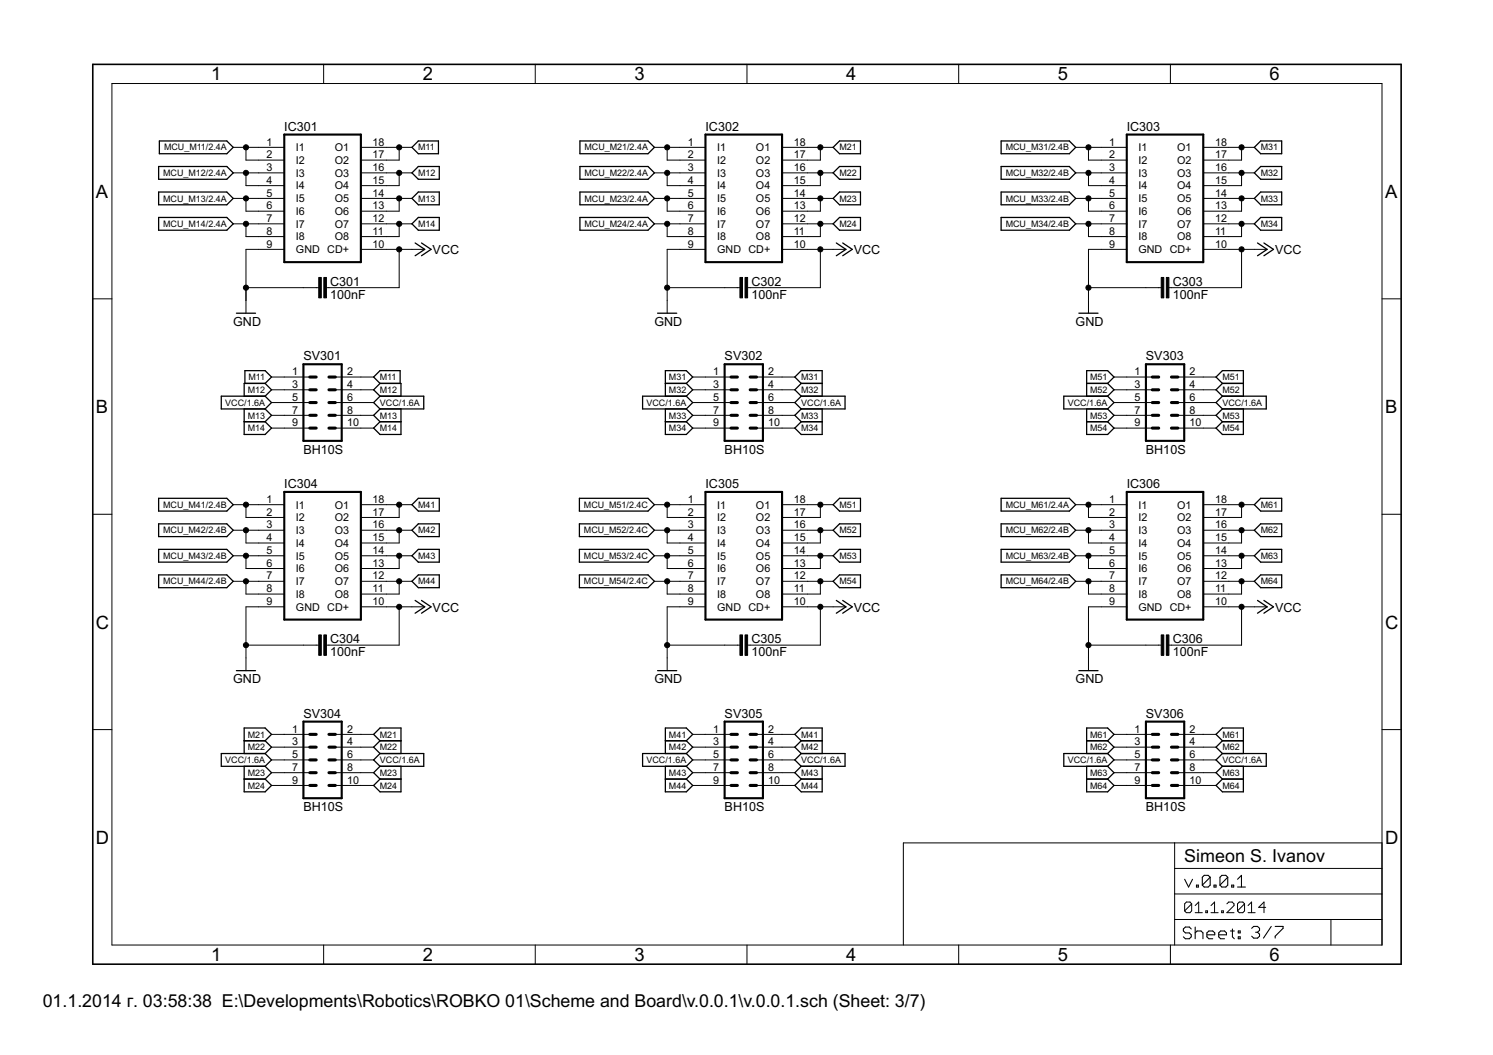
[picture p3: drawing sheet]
<svg xmlns="http://www.w3.org/2000/svg" width="297mm" height="210mm" viewBox="0 0 297 210" stroke-linecap="round" stroke-linejoin="round" font-family="sans-serif">
<g fill="#000" stroke="#000" stroke-width=".25">
<path d="M31.6 33.1v2.6zM31.7 28v2.6zM31.7 30.6h13.4zM31.7 28h13.4zM31.6 35.7h13.5zM31.6 33.1h13.5zM31.6 38.2h13.5zM46.4 29.3l-1.3 1.3zM45.1 28l1.3 1.3zM46.4 34.4l-1.3 1.3zM45.1 33.1l1.3 1.3zM46.4 39.5l-1.3 1.2z"/>
<path d="M45.1 38.2l1.3 1.3zM82 29.3l1.2-1.3zM82 29.3l1.2 1.3zM82 34.4l1.2-1.3zM82 34.4l1.2 1.3zM82 39.5l1.2-1.3zM82 39.5l1.2 1.2zM83.2 28h4zM83.2 30.6h4zM83.2 33.1h4.2zM83.2 35.7h4.2zM83.2 38.2h4.2z"/>
<path d="M87.2 28v2.6zM87.4 33.1v2.6zM87.4 38.2v2.5zM115.4 33.1v2.6zM115.4 28v2.6zM115.4 38.2h13.5zM115.4 35.7h13.5zM115.4 33.1h13.5zM115.4 30.6h13.5zM115.4 28h13.5zM130.2 39.5l-1.3 1.2zM128.9 38.2l1.3 1.3z"/>
<path d="M130.2 34.4l-1.3 1.3zM128.9 33.1l1.3 1.3zM130.2 29.3l-1.3 1.3zM128.9 28l1.3 1.3zM165.8 29.3l1.2-1.3zM165.8 29.3l1.2 1.3zM165.8 34.4l1.2-1.3zM165.8 34.4l1.2 1.3zM165.8 39.5l1.2-1.3zM165.8 39.5l1.2 1.2zM167 28h4.2zM167 30.6h4.2z"/>
<path d="M167 33.1h4.2zM167 35.7h4.2zM167 38.2h4.2zM171.2 28v2.6zM171.2 33.1v2.6zM171.2 38.2v2.5zM199.2 28v2.6zM199.2 33.1v2.6zM199.2 30.6h13.5zM199.2 28h13.5zM199.2 35.7h13.5zM199.2 33.1h13.5z"/>
<path d="M199.2 38.2h13.5zM214 29.3l-1.3 1.3zM212.7 28l1.3 1.3zM214 34.4l-1.3 1.3zM212.7 33.1l1.3 1.3zM214 39.5l-1.3 1.2zM212.7 38.2l1.3 1.3zM249.6 34.4l1.2-1.3zM249.6 34.4l1.2 1.3zM249.6 29.3l1.2-1.3zM249.6 29.3l1.2 1.3zM249.6 39.5l1.2-1.3z"/>
<path d="M249.6 39.5l1.2 1.2zM250.8 33.1h4.2zM250.8 35.7h4.2zM250.8 28h4.2zM250.8 30.6h4.2zM250.8 38.2h4.2zM255 33.1v2.6zM255 28v2.6zM255 38.2v2.5zM31.6 38.2v2.5zM31.6 43.3v2.5zM31.6 40.7h13.5z"/>
<path d="M31.6 45.8h13.5zM31.6 43.3h13.5zM46.4 44.5l-1.3 1.3zM45.1 43.3l1.3 1.2zM82 44.5l1.2-1.2zM82 44.5l1.2 1.3zM82.6 50.9l1.9-1.3zM83.2 40.7h4.2zM83.2 43.3h4.2zM83.2 45.8h4.2zM83.9 50.9l1.9-1.3zM82.6 48.3l1.9 1.3z"/>
<path d="M83.9 48.3l1.9 1.3zM87.4 43.3v2.5zM115.4 43.3v2.5zM115.4 38.2v2.5zM115.4 45.8h13.5zM115.4 43.3h13.5zM115.4 40.7h13.5zM130.2 44.5l-1.3 1.3zM128.9 43.3l1.3 1.2zM165.8 44.5l1.2-1.2zM165.8 44.5l1.2 1.3zM166.4 50.9l1.9-1.3z"/>
<path d="M167 40.7h4.2zM167 43.3h4.2zM167 45.8h4.2zM167.7 50.9l1.9-1.3zM166.4 48.3l1.9 1.3zM167.7 48.3l1.9 1.3zM171.2 43.3v2.5zM199.2 38.2v2.5zM199.2 43.3v2.5zM199.2 40.7h13.5zM199.2 45.8h13.5zM199.2 43.3h13.5z"/>
<path d="M214 44.5l-1.3 1.3zM212.7 43.3l1.3 1.2zM249.6 44.5l1.2-1.2zM249.6 44.5l1.2 1.3zM250.2 50.9l1.9-1.3zM250.8 40.7h4.2zM250.8 43.3h4.2zM250.8 45.8h4.2zM251.5 50.9l1.9-1.3zM250.2 48.3l1.9 1.3zM251.5 48.3l1.9 1.3zM255 43.3v2.5z"/>
<path d="M47 62.3h3.8zM48.6 76.3v2.5zM48.7 73.7v2.6zM44 78.8h8.7zM48.7 76.3h4zM48.7 73.7h4zM48.6 78.8h4.1zM48.6 76.3h4.1zM54 75l-1.3 1.3zM52.7 73.7l1.3 1.3zM54 77.6l-1.3 1.2zM52.7 76.3l1.3 1.3z"/>
<path d="M74.3 75l1.3-1.3zM74.3 75l1.3 1.3zM74.3 77.6l1.3-1.3zM74.3 77.6l1.3 1.2zM75.6 78.8h8.7zM75.6 73.7h4zM75.6 76.3h4zM75.6 76.3h4.2zM75.6 78.8h4.2zM79.6 73.7v2.6zM79.8 76.3v2.5zM84.3 78.8v2.6z"/>
<path d="M130.8 62.3h3.8zM132.4 76.3v2.5zM132.4 73.7v2.6zM127.8 78.8h8.7zM132.4 78.8h4.1zM132.4 76.3h4.1zM132.4 73.7h4.1zM137.8 77.6l-1.3 1.2zM136.5 76.3l1.3 1.3zM137.8 75l-1.3 1.3zM136.5 73.7l1.3 1.3zM158.1 77.6l1.3-1.3z"/>
<path d="M158.1 77.6l1.3 1.2zM158.1 75l1.3-1.3zM158.1 75l1.3 1.3zM159.4 78.8h8.7zM159.4 76.3h4.2zM159.4 78.8h4.2zM159.4 73.7h4.2zM163.6 76.3v2.5zM163.6 73.7v2.6zM168.1 78.8v2.6zM214.7 62.3h3.8zM216.2 73.7v2.6z"/>
<path d="M216.2 76.3v2.5zM211.6 78.8h8.8zM216.2 76.3h4.2zM216.2 73.7h4.2zM216.2 78.8h4.2zM221.6 75l-1.2 1.3zM220.4 73.7l1.2 1.3zM221.6 77.6l-1.2 1.2zM220.4 76.3l1.2 1.3zM241.9 75l1.3-1.3zM241.9 75l1.3 1.3zM241.9 77.6l1.3-1.3z"/>
<path d="M241.9 77.6l1.3 1.2zM243.2 78.8h8.7zM243.2 73.7h4.2zM243.2 76.3h4.2zM243.2 78.8h4.2zM247.4 73.7v2.6zM247.4 76.3v2.5zM251.9 78.8v2.6zM44 78.8v2.6zM31.6 99.1h13.5zM48.6 81.4v2.5zM48.6 83.9v2.5z"/>
<path d="M44 81.4h8.7zM48.6 83.9h4.1zM48.6 81.4h4.1zM48.6 86.4h4.1zM54 80.1l-1.3 1.3zM52.7 78.8l1.3 1.3zM54 82.6l-1.3 1.3zM52.7 81.4l1.3 1.2zM54 85.2l-1.3 1.2zM52.7 83.9l1.3 1.3zM74.3 80.1l1.3-1.3zM74.3 80.1l1.3 1.3z"/>
<path d="M74.3 82.6l1.3-1.2zM74.3 82.6l1.3 1.3zM74.3 85.2l1.3-1.3zM74.3 85.2l1.3 1.2zM75.6 81.4h8.7zM75.6 81.4h4.2zM75.6 83.9h4.2zM75.6 86.4h4.2zM79.8 81.4v2.5zM79.8 83.9v2.5zM83.2 99.1h4.2zM87.4 99.1v2.6z"/>
<path d="M127.8 78.8v2.6zM115.3 99.1h13.6zM132.4 81.4v2.5zM132.4 83.9v2.5zM127.8 81.4h8.7zM132.4 83.9h4.1zM132.4 81.4h4.1zM132.4 86.4h4.1zM137.8 80.1l-1.3 1.3zM136.5 78.8l1.3 1.3zM137.8 82.6l-1.3 1.3zM136.5 81.4l1.3 1.2z"/>
<path d="M137.8 85.2l-1.3 1.2zM136.5 83.9l1.3 1.3zM158.1 80.1l1.3-1.3zM158.1 80.1l1.3 1.3zM158.1 82.6l1.3-1.2zM158.1 82.6l1.3 1.3zM158.1 85.2l1.3-1.3zM158.1 85.2l1.3 1.2zM159.4 81.4h8.7zM159.4 81.4h4.2zM159.4 83.9h4.2zM159.4 86.4h4.2z"/>
<path d="M163.6 81.4v2.5zM163.6 83.9v2.5zM167 99.1h4.2zM171.2 99.1v2.6zM211.6 78.8v2.6zM199.2 99.1h13.5zM216.2 81.4v2.5zM216.2 83.9v2.5zM211.6 81.4h8.8zM216.2 83.9h4.2zM216.2 81.4h4.2zM216.2 86.4h4.2z"/>
<path d="M221.6 80.1l-1.2 1.3zM220.4 78.8l1.2 1.3zM221.6 82.6l-1.2 1.3zM220.4 81.4l1.2 1.2zM221.6 85.2l-1.2 1.2zM220.4 83.9l1.2 1.3zM241.9 80.1l1.3-1.3zM241.9 80.1l1.3 1.3zM241.9 82.6l1.3-1.2zM241.9 82.6l1.3 1.3zM241.9 85.2l1.3-1.3zM241.9 85.2l1.3 1.2z"/>
<path d="M243.2 81.4h8.7zM243.2 81.4h4.2zM243.2 83.9h4.2zM243.2 86.4h4.2zM247.4 81.4v2.5zM247.4 83.9v2.5zM250.8 99.1h4.2zM255 99.1v2.6zM31.6 99.1v2.6zM31.6 104.2v2.6zM31.6 109.3v2.5zM31.6 114.4v2.5z"/>
<path d="M31.6 101.7h13.5zM31.6 106.8h13.5zM31.6 104.2h13.5zM31.6 111.8h13.5zM31.6 109.3h13.5zM31.6 116.9h13.5zM31.6 114.4h13.5zM46.4 100.4l-1.3 1.3zM45.1 99.1l1.3 1.3zM46.4 105.5l-1.3 1.3zM45.1 104.2l1.3 1.3zM46.4 110.6l-1.3 1.2z"/>
<path d="M45.1 109.3l1.3 1.3zM46.4 115.7l-1.3 1.2zM45.1 114.4l1.3 1.3zM82 100.4l1.2-1.3zM82 100.4l1.2 1.3zM82 105.5l1.2-1.3zM82 105.5l1.2 1.3zM82 110.6l1.2-1.3zM82 110.6l1.2 1.2zM82 115.7l1.2-1.3zM82 115.7l1.2 1.2zM83.2 101.7h4.2z"/>
<path d="M83.2 104.2h4.2zM83.2 106.8h4.2zM83.2 109.3h4.2zM83.2 111.8h4.2zM83.2 114.4h4.2zM83.2 116.9h4.2zM87.4 104.2v2.6zM87.4 109.3v2.5zM87.4 114.4v2.5zM115.3 99.1v2.6zM115.3 104.2v2.6zM115.3 109.3v2.5z"/>
<path d="M115.3 114.4v2.5zM115.3 101.7h13.6zM115.3 106.8h13.6zM115.3 104.2h13.6zM115.3 111.8h13.6zM115.3 109.3h13.6zM115.3 116.9h13.6zM115.3 114.4h13.6zM130.2 100.4l-1.3 1.3zM128.9 99.1l1.3 1.3zM130.2 105.5l-1.3 1.3zM128.9 104.2l1.3 1.3z"/>
<path d="M130.2 110.6l-1.3 1.2zM128.9 109.3l1.3 1.3zM130.2 115.7l-1.3 1.2zM128.9 114.4l1.3 1.3zM165.8 100.4l1.2-1.3zM165.8 100.4l1.2 1.3zM165.8 105.5l1.2-1.3zM165.8 105.5l1.2 1.3zM165.8 110.6l1.2-1.3zM165.8 110.6l1.2 1.2zM165.8 115.7l1.2-1.3zM165.8 115.7l1.2 1.2z"/>
<path d="M167 101.7h4.2zM167 104.2h4.2zM167 106.8h4.2zM167 109.3h4.2zM167 111.8h4.2zM167 114.4h4.2zM167 116.9h4.2zM171.2 104.2v2.6zM171.2 109.3v2.5zM171.2 114.4v2.5zM199.2 99.1v2.6zM199.2 104.2v2.6z"/>
<path d="M199.2 109.3v2.5zM199.2 114.4v2.5zM199.2 101.7h13.5zM199.2 106.8h13.5zM199.2 104.2h13.5zM199.2 111.8h13.5zM199.2 109.3h13.5zM199.2 116.9h13.5zM199.2 114.4h13.5zM214 100.4l-1.3 1.3zM212.7 99.1l1.3 1.3zM214 105.5l-1.3 1.3z"/>
<path d="M212.7 104.2l1.3 1.3zM214 110.6l-1.3 1.2zM212.7 109.3l1.3 1.3zM214 115.7l-1.3 1.2zM212.7 114.4l1.3 1.3zM249.6 100.4l1.2-1.3zM249.6 100.4l1.2 1.3zM249.6 105.5l1.2-1.3zM249.6 105.5l1.2 1.3zM249.6 110.6l1.2-1.3zM249.6 110.6l1.2 1.2zM249.6 115.7l1.2-1.3z"/>
<path d="M249.6 115.7l1.2 1.2zM250.8 101.7h4.2zM250.8 104.2h4.2zM250.8 106.8h4.2zM250.8 109.3h4.2zM250.8 111.8h4.2zM250.8 114.4h4.2zM250.8 116.9h4.2zM255 104.2v2.6zM255 109.3v2.5zM255 114.4v2.5zM47 133.4h3.8z"/>
<path d="M82.6 122l1.9-1.3zM83.9 122l1.9-1.3zM82.6 119.5l1.9 1.2zM83.9 119.5l1.9 1.2zM130.8 133.4h3.8zM166.4 122l1.9-1.3zM167.7 122l1.9-1.3zM166.4 119.5l1.9 1.2zM167.7 119.5l1.9 1.2zM214.7 133.4h3.8zM250.2 122l1.9-1.3zM251.5 122l1.9-1.3z"/>
<path d="M250.2 119.5l1.9 1.2zM251.5 119.5l1.9 1.2zM44 149.9v2.6zM48.6 144.8v2.6zM48.6 147.4v2.5zM48.6 152.5v2.5zM48.6 155v2.5zM44 152.5h8.7zM44 149.9h8.7zM48.6 147.4h4.1zM48.6 144.8h4.1zM48.6 149.9h4.1z"/>
<path d="M48.6 155h4.1zM48.6 152.5h4.1zM48.6 157.5h4.1zM54 151.2l-1.3 1.3zM52.7 149.9l1.3 1.3zM54 146.1l-1.3 1.3zM52.7 144.8l1.3 1.3zM54 148.7l-1.3 1.2zM52.7 147.4l1.3 1.3zM54 153.7l-1.3 1.3zM52.7 152.5l1.3 1.2zM54 156.3l-1.3 1.2z"/>
<path d="M52.7 155l1.3 1.3zM74.3 151.2l1.3-1.3zM74.3 151.2l1.3 1.3zM74.3 146.1l1.3-1.3zM74.3 146.1l1.3 1.3zM74.3 148.7l1.3-1.3zM74.3 148.7l1.3 1.2zM74.3 153.7l1.3-1.2zM74.3 153.7l1.3 1.3zM74.3 156.3l1.3-1.3zM74.3 156.3l1.3 1.2zM75.6 149.9h8.7z"/>
<path d="M75.6 152.5h8.7zM75.6 144.8h4.2zM75.6 147.4h4.2zM75.6 149.9h4.2zM75.6 152.5h4.2zM75.6 155h4.2zM75.6 157.5h4.2zM79.8 144.8v2.6zM79.8 147.4v2.5zM79.8 152.5v2.5zM79.8 155v2.5zM84.3 149.9v2.6z"/>
<path d="M127.8 149.9v2.6zM132.4 144.8v2.6zM132.4 147.4v2.5zM132.4 152.5v2.5zM132.4 155v2.5zM127.8 152.5h8.7zM127.8 149.9h8.7zM132.4 147.4h4.1zM132.4 144.8h4.1zM132.4 149.9h4.1zM132.4 155h4.1zM132.4 152.5h4.1z"/>
<path d="M132.4 157.5h4.1zM137.8 151.2l-1.3 1.3zM136.5 149.9l1.3 1.3zM137.8 146.1l-1.3 1.3zM136.5 144.8l1.3 1.3zM137.8 148.7l-1.3 1.2zM136.5 147.4l1.3 1.3zM137.8 153.7l-1.3 1.3zM136.5 152.5l1.3 1.2zM137.8 156.3l-1.3 1.2zM136.5 155l1.3 1.3zM158.1 151.2l1.3-1.3z"/>
<path d="M158.1 151.2l1.3 1.3zM158.1 146.1l1.3-1.3zM158.1 146.1l1.3 1.3zM158.1 148.7l1.3-1.3zM158.1 148.7l1.3 1.2zM158.1 153.7l1.3-1.2zM158.1 153.7l1.3 1.3zM158.1 156.3l1.3-1.3zM158.1 156.3l1.3 1.2zM159.4 149.9h8.7zM159.4 152.5h8.7zM159.4 144.8h4.2z"/>
<path d="M159.4 147.4h4.2zM159.4 149.9h4.2zM159.4 152.5h4.2zM159.4 155h4.2zM159.4 157.5h4.2zM163.6 144.8v2.6zM163.6 147.4v2.5zM163.6 152.5v2.5zM163.6 155v2.5zM168.1 149.9v2.6zM211.6 149.9v2.6zM216.2 144.8v2.6z"/>
<path d="M216.2 147.4v2.5zM216.2 152.5v2.5zM216.2 155v2.5zM211.6 152.5h8.8zM211.6 149.9h8.8zM216.2 147.4h4.2zM216.2 144.8h4.2zM216.2 149.9h4.2zM216.2 155h4.2zM216.2 152.5h4.2zM216.2 157.5h4.2zM221.6 151.2l-1.2 1.3z"/>
<path d="M220.4 149.9l1.2 1.3zM221.6 146.1l-1.2 1.3zM220.4 144.8l1.2 1.3zM221.6 148.7l-1.2 1.2zM220.4 147.4l1.2 1.3zM221.6 153.7l-1.2 1.3zM220.4 152.5l1.2 1.2zM221.6 156.3l-1.2 1.2zM220.4 155l1.2 1.3zM241.9 151.2l1.3-1.3zM241.9 151.2l1.3 1.3zM241.9 146.1l1.3-1.3z"/>
<path d="M241.9 146.1l1.3 1.3zM241.9 148.7l1.3-1.3zM241.9 148.7l1.3 1.2zM241.9 153.7l1.3-1.2zM241.9 153.7l1.3 1.3zM241.9 156.3l1.3-1.3zM241.9 156.3l1.3 1.2zM243.2 149.9h8.7zM243.2 152.5h8.7zM243.2 144.8h4.2zM243.2 147.4h4.2zM243.2 149.9h4.2z"/>
<path d="M243.2 152.5h4.2zM243.2 155h4.2zM243.2 157.5h4.2zM247.4 144.8v2.6zM247.4 147.4v2.5zM247.4 152.5v2.5zM247.4 155v2.5zM251.9 149.9v2.6z"/>
</g>
<g fill="#000" stroke="#000" stroke-width=".2">
<path d="M22.3 16.6v171.4zM64.4 12.8v3.8zM106.5 12.8v3.8zM148.6 12.8v3.8zM190.7 12.8v3.8zM232.9 12.8v3.8zM22.3 16.6h252.7zM46.4 29.3h2.5zM46.4 34.4h2.5zM46.4 39.5h2.5zM48.9 29.3v2.6zM48.9 31.9h2.6z"/>
<path d="M48.9 34.4v2.5zM48.9 36.9h2.6zM48.9 39.5v2.5zM51.5 29.3h5.1zM51.5 31.9h5.1zM51.5 34.4h5.1zM51.5 36.9h5.1zM51.5 39.5h5.1zM48.9 29.3h2.6zM48.9 34.4h2.6zM48.9 39.5h2.6zM71.8 29.3h5.1z"/>
<path d="M71.8 31.9h5.1zM71.8 34.4h5.1zM71.8 36.9h5.1zM71.8 39.5h5.1zM76.9 29.3h2.5zM76.9 34.4h2.5zM76.9 39.5h2.5zM79.4 29.3v2.6zM76.9 31.9h2.5zM79.4 34.4v2.5zM76.9 36.9h2.5zM79.4 39.5v2.5z"/>
<path d="M79.4 29.3h2.6zM79.4 34.4h2.6zM79.4 39.5h2.6zM130.2 39.5h2.5zM130.2 34.4h2.5zM130.2 29.3h2.5zM132.7 39.5h2.6zM132.7 34.4v2.5zM132.7 34.4h2.6zM132.7 29.3v2.6zM132.7 29.3h2.6zM135.3 29.3h5.1z"/>
<path d="M135.3 31.9h5.1zM135.3 34.4h5.1zM135.3 36.9h5.1zM135.3 39.5h5.1zM132.7 36.9h2.6zM132.7 31.9h2.6zM155.6 29.3h5.1zM155.6 31.9h5.1zM155.6 34.4h5.1zM155.6 36.9h5.1zM155.6 39.5h5.1zM160.7 29.3h2.5z"/>
<path d="M160.7 34.4h2.5zM160.7 39.5h2.5zM163.2 29.3v2.6zM160.7 31.9h2.5zM163.2 34.4v2.5zM160.7 36.9h2.5zM163.2 39.5v2.5zM163.2 29.3h2.6zM163.2 34.4h2.6zM163.2 39.5h2.6zM214 29.3h2.6zM214 34.4h2.6z"/>
<path d="M214 39.5h2.6zM216.6 29.3v2.6zM216.6 31.9h2.5zM216.6 34.4v2.5zM216.6 36.9h2.5zM216.6 39.5v2.5zM219.1 29.3h5.1zM219.1 31.9h5.1zM219.1 34.4h5.1zM219.1 36.9h5.1zM219.1 39.5h5.1zM216.6 29.3h2.5z"/>
<path d="M216.6 34.4h2.5zM216.6 39.5h2.5zM239.4 29.3h5.1zM239.4 31.9h5.1zM239.4 34.4h5.1zM239.4 36.9h5.1zM239.4 39.5h5.1zM244.5 34.4h2.5zM244.5 29.3h2.5zM244.5 39.5h2.5zM247 34.4v2.5zM244.5 36.9h2.5z"/>
<path d="M247 29.3v2.6zM244.5 31.9h2.5zM247 39.5v2.5zM247 34.4h2.6zM247 29.3h2.6zM247 39.5h2.6zM18.5 59.5h3.8zM46.4 44.5h2.5zM48.9 59.8v2.5zM48.9 49.6h2.6zM48.9 57.2v2.6zM48.9 49.6v10.2z"/>
<path d="M48.9 42h2.6zM48.9 44.5v2.6zM48.9 47.1h2.6zM51.5 42h5.1zM51.5 44.5h5.1zM51.5 47.1h5.1zM51.5 49.6h5.1zM48.9 44.5h2.6zM60.4 57.2h2.5zM48.9 57.2h11.5zM62.9 57.2h.5zM64.9 57.2h.5z"/>
<path d="M65.4 57.2h2.6zM68 57.2h11.4zM71.8 47.1h5.1zM71.8 42h5.1zM71.8 44.5h5.1zM71.8 49.6h5.1zM76.9 49.6h2.5zM76.9 44.5h2.5zM79.4 49.6h2.6zM79.4 49.6v7.6zM76.9 42h2.5zM79.4 44.5v2.6z"/>
<path d="M76.9 47.1h2.5zM82 49.6h2.5zM79.4 44.5h2.6zM130.2 44.5h2.5zM132.7 59.8v2.5zM132.7 57.2v2.6zM132.7 49.6v7.6zM132.7 49.6h2.6zM132.7 44.5v2.6zM132.7 47.1h2.6zM132.7 39.5v2.5zM135.3 42h5.1z"/>
<path d="M135.3 44.5h5.1zM135.3 47.1h5.1zM135.3 49.6h5.1zM132.7 44.5h2.6zM132.7 42h2.6zM144.2 57.2h2.5zM132.7 57.2h11.5zM146.7 57.2h.5zM148.7 57.2h.5zM149.2 57.2h2.6zM151.8 57.2h11.4zM155.6 47.1h5.1z"/>
<path d="M155.6 42h5.1zM155.6 44.5h5.1zM155.6 49.6h5.1zM160.7 44.5h2.5zM160.7 49.6h2.5zM163.2 49.6v7.6zM160.7 42h2.5zM163.2 44.5v2.6zM160.7 47.1h2.5zM165.8 49.6h2.5zM163.2 49.6h2.6zM163.2 44.5h2.6z"/>
<path d="M214 44.5h2.6zM216.6 59.8v2.5zM216.6 57.2v2.6zM216.6 49.6v7.6zM216.6 49.6h2.5zM216.6 42h2.5zM216.6 44.5v2.6zM216.6 47.1h2.5zM219.1 42h5.1zM219.1 44.5h5.1zM219.1 47.1h5.1zM219.1 49.6h5.1z"/>
<path d="M216.6 44.5h2.5zM228 57.2h2.5zM216.6 57.2h11.4zM230.5 57.2h.5zM232.6 57.2h.5zM233.1 57.2h2.5zM235.6 57.2h11.4zM239.4 47.1h5.1zM239.4 42h5.1zM239.4 44.5h5.1zM239.4 49.6h5.1zM244.5 44.5h2.5z"/>
<path d="M244.5 49.6h2.5zM247 49.6v7.6zM244.5 42h2.5zM247 44.5v2.6zM244.5 47.1h2.5zM249.6 49.6h2.5zM247 49.6h2.6zM247 44.5h2.6zM275 59.5h3.8zM54 75h2.6zM54 77.6h2.6zM56.6 75h5z"/>
<path d="M56.6 77.6h5zM66.7 75h5.1zM66.7 77.6h5.1zM71.8 75h2.5zM71.8 77.6h2.5zM137.8 77.6h2.6zM137.8 75h2.6zM140.4 75h5zM140.4 77.6h5zM150.5 75h5.1zM150.5 77.6h5.1zM155.6 77.6h2.5z"/>
<path d="M155.6 75h2.5zM221.6 75h2.6zM221.6 77.6h2.6zM224.2 75h5.1zM224.2 77.6h5.1zM234.3 75h5.1zM234.3 77.6h5.1zM239.4 75h2.5zM239.4 77.6h2.5zM54 80.1h2.6zM54 82.6h2.6zM54 85.2h2.6z"/>
<path d="M56.6 80.1h5zM56.6 82.6h5zM56.6 85.2h5zM66.7 80.1h5.1zM66.7 82.6h5.1zM66.7 85.2h5.1zM71.8 80.1h2.5zM71.8 82.6h2.5zM71.8 85.2h2.5zM137.8 80.1h2.6zM137.8 82.6h2.6zM137.8 85.2h2.6z"/>
<path d="M140.4 80.1h5zM140.4 82.6h5zM140.4 85.2h5zM150.5 80.1h5.1zM150.5 82.6h5.1zM150.5 85.2h5.1zM155.6 80.1h2.5zM155.6 82.6h2.5zM155.6 85.2h2.5zM221.6 80.1h2.6zM221.6 82.6h2.6zM221.6 85.2h2.6z"/>
<path d="M224.2 80.1h5.1zM224.2 82.6h5.1zM224.2 85.2h5.1zM234.3 80.1h5.1zM234.3 82.6h5.1zM234.3 85.2h5.1zM239.4 80.1h2.5zM239.4 82.6h2.5zM239.4 85.2h2.5zM18.5 102.3h3.8zM46.4 100.4h2.5zM46.4 105.5h2.5z"/>
<path d="M46.4 110.6h2.5zM46.4 115.7h2.5zM48.9 100.4v2.6zM48.9 100.4h2.6zM48.9 105.5v2.5zM48.9 105.5h2.6zM48.9 110.6v2.5zM48.9 110.6h2.6zM48.9 115.7v2.5zM48.9 115.7h2.6zM51.5 100.4h5.1zM51.5 103h5.1z"/>
<path d="M51.5 105.5h5.1zM51.5 108h5.1zM51.5 110.6h5.1zM51.5 113.1h5.1zM51.5 115.7h5.1zM51.5 118.2h5.1zM48.9 103h2.6zM48.9 108h2.6zM48.9 113.1h2.6zM48.9 118.2h2.6zM71.8 118.2h5.1zM71.8 100.4h5.1z"/>
<path d="M71.8 103h5.1zM71.8 105.5h5.1zM71.8 108h5.1zM71.8 110.6h5.1zM71.8 113.1h5.1zM71.8 115.7h5.1zM76.9 100.4h2.5zM76.9 105.5h2.5zM76.9 110.6h2.5zM76.9 115.7h2.5zM79.4 100.4v2.6zM76.9 103h2.5z"/>
<path d="M79.4 105.5v2.5zM76.9 108h2.5zM79.4 110.6v2.5zM76.9 113.1h2.5zM79.4 115.7v2.5zM76.9 118.2h2.5zM79.4 100.4h2.6zM79.4 105.5h2.6zM79.4 110.6h2.6zM79.4 115.7h2.6zM130.2 100.4h2.5zM130.2 105.5h2.5z"/>
<path d="M130.2 110.6h2.5zM130.2 115.7h2.5zM132.7 100.4v2.6zM132.7 100.4h2.6zM132.7 105.5v2.5zM132.7 105.5h2.6zM132.7 110.6v2.5zM132.7 110.6h2.6zM132.7 115.7v2.5zM132.7 118.2h2.6zM135.3 100.4h5.1zM135.3 103h5.1z"/>
<path d="M135.3 105.5h5.1zM135.3 108h5.1zM135.3 110.6h5.1zM135.3 113.1h5.1zM135.3 115.7h5.1zM135.3 118.2h5.1zM132.7 103h2.6zM132.7 108h2.6zM132.7 113.1h2.6zM132.7 115.7h2.6zM155.6 118.2h5.1zM155.6 100.4h5.1z"/>
<path d="M155.6 103h5.1zM155.6 105.5h5.1zM155.6 108h5.1zM155.6 110.6h5.1zM155.6 113.1h5.1zM155.6 115.7h5.1zM160.7 100.4h2.5zM160.7 105.5h2.5zM160.7 110.6h2.5zM160.7 115.7h2.5zM163.2 100.4v2.6zM160.7 103h2.5z"/>
<path d="M163.2 105.5v2.5zM160.7 108h2.5zM163.2 110.6v2.5zM160.7 113.1h2.5zM163.2 115.7v2.5zM160.7 118.2h2.5zM163.2 100.4h2.6zM163.2 105.5h2.6zM163.2 110.6h2.6zM163.2 115.7h2.6zM214 100.4h2.6zM214 105.5h2.6z"/>
<path d="M214 110.6h2.6zM214 115.7h2.6zM216.6 100.4v2.6zM216.6 103h2.5zM216.6 105.5v2.5zM216.6 108h2.5zM216.6 110.6v2.5zM216.6 113.1h2.5zM216.6 115.7v2.5zM216.6 118.2h2.5zM219.1 100.4h5.1zM219.1 103h5.1z"/>
<path d="M219.1 105.5h5.1zM219.1 108h5.1zM219.1 110.6h5.1zM219.1 113.1h5.1zM219.1 115.7h5.1zM219.1 118.2h5.1zM216.6 100.4h2.5zM216.6 105.5h2.5zM216.6 110.6h2.5zM216.6 115.7h2.5zM239.4 118.2h5.1zM239.4 100.4h5.1z"/>
<path d="M239.4 103h5.1zM239.4 105.5h5.1zM239.4 108h5.1zM239.4 110.6h5.1zM239.4 113.1h5.1zM239.4 115.7h5.1zM244.5 100.4h2.5zM244.5 105.5h2.5zM244.5 110.6h2.5zM244.5 115.7h2.5zM247 100.4v2.6zM244.5 103h2.5z"/>
<path d="M247 105.5v2.5zM244.5 108h2.5zM247 110.6v2.5zM244.5 113.1h2.5zM247 115.7v2.5zM244.5 118.2h2.5zM247 100.4h2.6zM247 105.5h2.6zM247 110.6h2.6zM247 115.7h2.6zM275 102.3h3.8zM48.9 130.9v2.5z"/>
<path d="M48.9 128.4v2.5zM48.9 120.7v7.7zM48.9 120.7h2.6zM51.5 120.7h5.1zM60.4 128.4h2.5zM48.9 128.4h11.5zM62.9 128.4h.5zM64.9 128.4h.5zM65.4 128.4h2.6zM68 128.4h11.4zM71.8 120.7h5.1zM76.9 120.7h2.5z"/>
<path d="M79.4 120.7v7.7zM82 120.7h2.5zM79.4 120.7h2.6zM132.7 130.9v2.5zM132.7 128.4v2.5zM132.7 120.7v7.7zM132.7 120.7h2.6zM135.3 120.7h5.1zM144.2 128.4h2.5zM132.7 128.4h11.5zM146.7 128.4h.5zM148.7 128.4h.5z"/>
<path d="M149.2 128.4h2.6zM151.8 128.4h11.4zM155.6 120.7h5.1zM160.7 120.7h2.5zM163.2 120.7v7.7zM165.8 120.7h2.5zM163.2 120.7h2.6zM216.6 130.9v2.5zM216.6 128.4v2.5zM216.6 120.7v7.7zM216.6 120.7h2.5zM219.1 120.7h5.1z"/>
<path d="M228 128.4h2.5zM216.6 128.4h11.4zM230.5 128.4h.5zM232.6 128.4h.5zM233.1 128.4h2.5zM235.6 128.4h11.4zM239.4 120.7h5.1zM244.5 120.7h2.5zM247 120.7v7.7zM249.6 120.7h2.5zM247 120.7h2.6zM18.5 145.2h3.8z"/>
<path d="M54 151.2h2.6zM54 146.1h2.6zM54 148.7h2.6zM54 153.7h2.6zM54 156.3h2.6zM56.6 146.1h5zM56.6 148.7h5zM56.6 151.2h5zM56.6 153.7h5zM56.6 156.3h5zM66.7 146.1h5.1zM66.7 148.7h5.1z"/>
<path d="M66.7 151.2h5.1zM66.7 153.7h5.1zM66.7 156.3h5.1zM71.8 151.2h2.5zM71.8 146.1h2.5zM71.8 148.7h2.5zM71.8 153.7h2.5zM71.8 156.3h2.5zM137.8 151.2h2.6zM137.8 146.1h2.6zM137.8 148.7h2.6zM137.8 153.7h2.6z"/>
<path d="M137.8 156.3h2.6zM140.4 146.1h5zM140.4 148.7h5zM140.4 151.2h5zM140.4 153.7h5zM140.4 156.3h5zM150.5 146.1h5.1zM150.5 148.7h5.1zM150.5 151.2h5.1zM150.5 153.7h5.1zM150.5 156.3h5.1zM155.6 151.2h2.5z"/>
<path d="M155.6 146.1h2.5zM155.6 148.7h2.5zM155.6 153.7h2.5zM155.6 156.3h2.5zM221.6 151.2h2.6zM221.6 146.1h2.6zM221.6 148.7h2.6zM221.6 153.7h2.6zM221.6 156.3h2.6zM224.2 146.1h5.1zM224.2 148.7h5.1zM224.2 151.2h5.1z"/>
<path d="M224.2 153.7h5.1zM224.2 156.3h5.1zM234.3 146.1h5.1zM234.3 148.7h5.1zM234.3 151.2h5.1zM234.3 153.7h5.1zM234.3 156.3h5.1zM239.4 151.2h2.5zM239.4 146.1h2.5zM239.4 148.7h2.5zM239.4 153.7h2.5zM239.4 156.3h2.5z"/>
<path d="M275 145.2h3.8zM179.7 167.7h54zM233.7 167.7h41.3zM233.7 177.9h41.3zM233.7 172.8v5.1zM233.7 172.8h41.3zM233.7 167.7v5.1zM236 179.5l-.3 .3zM236 179.5h.7zM236.7 179.5l.4 .3zM237.1 179.8v1.4zM238.5 179.5v2.1z"/>
<path d="M241.6 179.5v2.1zM244.5 179.5l-.4 .3zM244.5 179.5h.7zM245.2 179.5l.3 .3zM246.5 179.5l-.3 .3zM246.5 179.5h.8zM247.3 179.5l.3 .3zM247.6 179.8v1.4zM249 179.5v2.1zM251.5 179.5l-1.1 1zM275 172.8v5.1zM275 167.7v5.1z"/>
<path d="M22.3 188h252.7zM64.4 188v3.8zM106.5 188v3.8zM148.6 188v3.8zM179.7 167.7v20.3zM190.7 188v3.8zM232.9 188v3.8zM233.7 182.9v5.1zM233.7 177.9v5zM235.7 179.8v1.4zM235.7 181.2l1.4-1.4zM235.7 181.2l.3 .4z"/>
<path d="M236 181.6h.7zM237.1 181.2l-.4 .4zM237.8 180.2l.7-.7zM237.8 181.6h1.4zM239.9 181.2v.4zM239.9 181.2h.3zM240.2 181.2v.4zM239.9 181.6h.3zM240.9 180.2l.7-.7zM240.9 181.6h1.5zM243.1 181.2v.4zM243.1 181.2h.3z"/>
<path d="M243.4 181.2v.4zM243.1 181.6h.3zM244.1 181.6l1.4-1.4zM244.1 181.6h1.4zM245.5 179.8v.4zM246.2 179.8v1.4zM246.2 181.2l1.4-1.4zM246.2 181.2l.3 .4zM246.5 181.6h.8zM247.6 181.2l-.3 .4zM248.3 180.2l.7-.7zM248.3 181.6h1.4z"/>
<path d="M250.4 180.5h1.4zM251.5 179.5v2.1zM264.8 182.9v5.1zM264.8 182.9h10.2zM233.7 182.9h31.1zM275 182.9v5.1zM275 177.9v5zM275 16.6v171.4z"/>
<circle cx="48.9" cy="39.5" r=".51"/>
<circle cx="48.9" cy="34.4" r=".51"/>
<circle cx="48.9" cy="29.3" r=".51"/>
<circle cx="79.4" cy="34.4" r=".51"/>
<circle cx="79.4" cy="39.5" r=".51"/>
<circle cx="79.4" cy="29.3" r=".51"/>
<circle cx="132.7" cy="39.5" r=".51"/>
<circle cx="132.7" cy="34.4" r=".51"/>
<circle cx="132.7" cy="29.3" r=".51"/>
<circle cx="163.2" cy="34.4" r=".51"/>
<circle cx="163.2" cy="39.5" r=".51"/>
<circle cx="163.2" cy="29.3" r=".51"/>
<circle cx="216.6" cy="29.3" r=".51"/>
<circle cx="216.6" cy="34.4" r=".51"/>
<circle cx="216.6" cy="39.5" r=".51"/>
<circle cx="247" cy="34.4" r=".51"/>
<circle cx="247" cy="39.5" r=".51"/>
<circle cx="247" cy="29.3" r=".51"/>
<circle cx="48.9" cy="44.5" r=".51"/>
<circle cx="48.9" cy="57.2" r=".51"/>
<circle cx="79.4" cy="44.5" r=".51"/>
<circle cx="79.4" cy="49.6" r=".51"/>
<circle cx="132.7" cy="44.5" r=".51"/>
<circle cx="132.7" cy="57.2" r=".51"/>
<circle cx="163.2" cy="49.6" r=".51"/>
<circle cx="163.2" cy="44.5" r=".51"/>
<circle cx="216.6" cy="57.2" r=".51"/>
<circle cx="216.6" cy="44.5" r=".51"/>
<circle cx="247" cy="49.6" r=".51"/>
<circle cx="247" cy="44.5" r=".51"/>
<circle cx="48.9" cy="110.6" r=".51"/>
<circle cx="48.9" cy="105.5" r=".51"/>
<circle cx="48.9" cy="100.4" r=".51"/>
<circle cx="48.9" cy="115.7" r=".51"/>
<circle cx="79.4" cy="115.7" r=".51"/>
<circle cx="79.4" cy="110.6" r=".51"/>
<circle cx="79.4" cy="100.4" r=".51"/>
<circle cx="79.4" cy="105.5" r=".51"/>
<circle cx="132.7" cy="100.4" r=".51"/>
<circle cx="132.7" cy="105.5" r=".51"/>
<circle cx="132.7" cy="115.7" r=".51"/>
<circle cx="132.7" cy="110.6" r=".51"/>
<circle cx="163.2" cy="110.6" r=".51"/>
<circle cx="163.2" cy="100.4" r=".51"/>
<circle cx="163.2" cy="115.7" r=".51"/>
<circle cx="163.2" cy="105.5" r=".51"/>
<circle cx="216.6" cy="105.5" r=".51"/>
<circle cx="216.6" cy="100.4" r=".51"/>
<circle cx="216.6" cy="110.6" r=".51"/>
<circle cx="216.6" cy="115.7" r=".51"/>
<circle cx="247" cy="110.6" r=".51"/>
<circle cx="247" cy="105.5" r=".51"/>
<circle cx="247" cy="115.7" r=".51"/>
<circle cx="247" cy="100.4" r=".51"/>
<circle cx="48.9" cy="128.4" r=".51"/>
<circle cx="79.4" cy="120.7" r=".51"/>
<circle cx="132.7" cy="128.4" r=".51"/>
<circle cx="163.2" cy="120.7" r=".51"/>
<circle cx="216.6" cy="128.4" r=".51"/>
<circle cx="247" cy="120.7" r=".51"/>
</g>
<g fill="#000" stroke="#000" stroke-width=".21">
<path d="M235.7 174.9l.8 1.6zM237.3 174.9l-.8 1.6zM238 176.1v.4zM238 176.1h.4zM238.4 176.1v.4zM238 176.5h.4zM239.2 174.5v1.6zM239.2 174.5l.4-.3zM239.2 176.1l1.6-1.6zM239.6 174.2h.8zM239.2 176.1l.4 .4zM240.4 174.2l.4 .3z"/>
<path d="M239.6 176.5h.8zM240.8 174.5v1.6zM240.4 176.5l.4-.4zM241.5 176.1v.4zM241.5 176.1h.4zM241.9 176.1v.4zM241.5 176.5h.4zM242.7 174.5v1.6zM242.7 174.5l.4-.3zM244.3 174.5l-1.6 1.6zM243.1 174.2h.8zM242.7 176.1l.4 .4z"/>
<path d="M243.9 174.2l.4 .3zM243.1 176.5h.8zM244.3 174.5v1.6zM244.3 176.1l-.4 .4zM245 176.1v.4zM245 176.1h.4zM245.4 176.1v.4zM245 176.5h.4zM247 174.2l-.8 .7zM246.2 176.5h1.6zM247 174.2v2.3zM235.4 184.8v.4z"/>
<path d="M235.4 185.2l.4 .4zM235.4 184.8l.4-.4zM235.8 185.6h.8zM235.4 186.4l.4 .4zM235.8 184.4h.8zM236.6 185.6l.4 .4zM235.8 186.8h.8zM236.6 184.4l.4 .4zM237 186v.4zM237 186.4l-.4 .4zM237.8 184.4v2.4zM237.8 185.6l.4-.4z"/>
<path d="M238.2 185.2h.8zM239 185.2l.3 .4zM239.3 185.6v1.2zM240.1 185.6v.8zM240.1 185.6l.4-.4zM240.1 186.4l.4 .4zM240.5 185.2h.8zM240.5 186.8h.8zM241.3 185.2l.4 .4zM241.7 185.6v.4zM240.1 186h1.6zM242.5 185.6v.8z"/>
<path d="M242.5 185.6l.3-.4zM242.5 186.4l.3 .4zM242.8 185.2h.8zM242.8 186.8h.8zM243.6 185.2l.4 .4zM244 185.6v.4zM242.5 186h1.5zM244.8 185.2h.8zM245.2 184.8v1.6zM245.2 186.4l.4 .4zM246.4 185.2h.3zM246.4 185.2v.4z"/>
<path d="M246.4 186.4h.3zM246.4 186.4v.4zM246.7 185.2v.4zM246.4 185.6h.3zM246.7 186.4v.4zM246.4 186.8h.3zM249 184.7l.4-.4zM249.4 184.3h.8zM249 186.3l.4 .3zM250.2 184.3l.4 .4zM249.8 185.5h.4zM250.2 185.5l.4 .4z"/>
<path d="M249.4 186.6h.8zM250.6 184.7v.4zM250.2 185.5l.4-.4zM250.6 185.9v.4zM250.2 186.6l.4-.3zM252.9 184.3l-1.5 2.3zM253.7 184.3h1.6zM253.7 186.3v.3zM255.3 184.3v.4zM255.3 184.7l-1.6 1.6z"/>
</g>
<path d="M18.5 12.8v179zM18.5 12.8h260.3zM18.5 191.8h260.3zM278.8 12.8v179z" fill="#000" stroke="#000" stroke-width=".32"/>
<path d="M63.4 55.2h.5v4.1h-.5zM64.4 55.2h.5v4.1h-.5zM147.2 55.2h.5v4.1h-.5zM148.2 55.2h.5v4.1h-.5zM231 55.2h.5v4.1h-.5zM232.1 55.2h.5v4.1h-.5zM63.4 126.3h.5v4.1h-.5zM64.4 126.3h.5v4.1h-.5zM147.2 126.3h.5v4.1h-.5zM148.2 126.3h.5v4.1h-.5zM231 126.3h.5v4.1h-.5zM232.1 126.3h.5v4.1h-.5z" fill="#000" stroke="#000" stroke-width=".2"/>
<g fill="#000" stroke="#000" stroke-width=".42">
<path d="M56.6 26.8h15.2zM56.6 26.8v25.4zM140.4 26.8h15.2zM140.4 26.8v25.4zM224.2 26.8h15.2zM224.2 26.8v25.4zM71.8 26.8v25.4zM56.6 52.2h15.2zM155.6 26.8v25.4zM140.4 52.2h15.2zM239.4 26.8v25.4zM224.2 52.2h15.2z"/>
<path d="M60.4 72.5h7.6zM60.4 72.5v15.2zM144.2 72.5h7.6zM144.2 72.5v15.2zM228 72.5h7.6zM228 72.5v15.2zM56.6 97.9h15.2zM56.6 97.9v25.4zM68 72.5v15.2zM60.4 87.7h7.6zM140.4 97.9h15.2zM140.4 97.9v25.4z"/>
<path d="M151.8 72.5v15.2zM144.2 87.7h7.6zM224.2 97.9h15.2zM224.2 97.9v25.4zM235.6 72.5v15.2zM228 87.7h7.6zM71.8 97.9v25.4zM56.6 123.3h15.2zM155.6 97.9v25.4zM140.4 123.3h15.2zM239.4 97.9v25.4zM224.2 123.3h15.2z"/>
<path d="M60.4 143.6h7.6zM60.4 143.6v15.2zM68 143.6v15.2zM60.4 158.8h7.6zM144.2 143.6h7.6zM144.2 143.6v15.2zM151.8 143.6v15.2zM144.2 158.8h7.6zM228 143.6h7.6zM228 143.6v15.2zM235.6 143.6v15.2zM228 158.8h7.6z"/>
</g>
<g fill="#000" stroke="#000" stroke-width=".61">
<path d="M61.6 77.6h1.3zM61.6 75h1.3zM65.4 77.6h1.3zM65.4 75h1.3zM145.4 77.6h1.3zM145.4 75h1.3zM149.2 77.6h1.3zM149.2 75h1.3zM229.3 77.6h1.2zM229.3 75h1.2zM233.1 77.6h1.2zM233.1 75h1.2z"/>
<path d="M61.6 85.2h1.3zM61.6 82.6h1.3zM61.6 80.1h1.3zM65.4 85.2h1.3zM65.4 82.6h1.3zM65.4 80.1h1.3zM145.4 85.2h1.3zM145.4 82.6h1.3zM145.4 80.1h1.3zM149.2 85.2h1.3zM149.2 82.6h1.3zM149.2 80.1h1.3z"/>
<path d="M229.3 85.2h1.2zM229.3 82.6h1.2zM229.3 80.1h1.2zM233.1 85.2h1.2zM233.1 82.6h1.2zM233.1 80.1h1.2zM61.6 156.3h1.3zM61.6 153.7h1.3zM61.6 151.2h1.3zM61.6 148.7h1.3zM61.6 146.1h1.3zM65.4 156.3h1.3z"/>
<path d="M65.4 153.7h1.3zM65.4 151.2h1.3zM65.4 148.7h1.3zM65.4 146.1h1.3zM145.4 156.3h1.3zM145.4 153.7h1.3zM145.4 151.2h1.3zM145.4 148.7h1.3zM145.4 146.1h1.3zM149.2 156.3h1.3zM149.2 153.7h1.3zM149.2 151.2h1.3z"/>
<path d="M149.2 148.7h1.3zM149.2 146.1h1.3zM229.3 156.3h1.2zM229.3 153.7h1.2zM229.3 151.2h1.2zM229.3 148.7h1.2zM229.3 146.1h1.2zM233.1 156.3h1.2zM233.1 153.7h1.2zM233.1 151.2h1.2zM233.1 148.7h1.2zM233.1 146.1h1.2z"/>
</g>
<g font-size="4.1">
<text x="42" y="16">1</text>
<text x="84.1" y="16">2</text>
<text x="126.3" y="16">3</text>
<text x="168.4" y="16">4</text>
<text x="210.5" y="16">5</text>
<text x="252.6" y="16">6</text>
<text x="19.1" y="39.3">A</text>
<text x="275.6" y="39.3">A</text>
<text x="19.1" y="82.2">B</text>
<text x="275.6" y="82.2">B</text>
<text x="19.1" y="125">C</text>
<text x="275.6" y="125">C</text>
<text x="19.1" y="167.9">D</text>
<text x="275.6" y="167.9">D</text>
<text x="42" y="191.2">1</text>
<text x="84.1" y="191.2">2</text>
<text x="126.3" y="191.2">3</text>
<text x="168.4" y="191.2">4</text>
<text x="210.5" y="191.2">5</text>
<text x="252.6" y="191.2">6</text>
</g>
<g font-size="4">
<text x="235.6" y="171.5">Simeon S. Ivanov</text>
<text x="8.5" y="200.4">01.1.2014 г. 03:58:38 E:\Developments\Robotics\ROBKO 01\Scheme and Board\v.0.0.1\v.0.0.1.sch (Sheet: 3/7)</text>
</g>
<g font-size="2.8">
<text x="56.6" y="26">IC301</text>
<text x="140.4" y="26">IC302</text>
<text x="224.2" y="26">IC303</text>
<text x="86.1" y="50.6">VCC</text>
<text x="169.9" y="50.6">VCC</text>
<text x="253.7" y="50.6">VCC</text>
<text x="65.7" y="59.4">100nF</text>
<text x="65.7" y="56.9">C301</text>
<text x="149.5" y="59.4">100nF</text>
<text x="149.5" y="56.9">C302</text>
<text x="233.3" y="59.4">100nF</text>
<text x="233.3" y="56.9">C303</text>
<text x="46.4" y="64.9">GND</text>
<text x="130.2" y="64.9">GND</text>
<text x="214" y="64.9">GND</text>
<text x="60.4" y="71.7">SV301</text>
<text x="144.2" y="71.7">SV302</text>
<text x="228" y="71.7">SV303</text>
<text x="60.4" y="90.3">BH10S</text>
<text x="144.2" y="90.3">BH10S</text>
<text x="228" y="90.3">BH10S</text>
<text x="56.6" y="97.1">IC304</text>
<text x="140.4" y="97.1">IC305</text>
<text x="224.2" y="97.1">IC306</text>
<text x="86.1" y="121.7">VCC</text>
<text x="169.9" y="121.7">VCC</text>
<text x="253.7" y="121.7">VCC</text>
<text x="65.7" y="130.5">100nF</text>
<text x="65.7" y="128">C304</text>
<text x="149.5" y="130.5">100nF</text>
<text x="149.5" y="128">C305</text>
<text x="233.3" y="130.5">100nF</text>
<text x="233.3" y="128">C306</text>
<text x="46.4" y="136">GND</text>
<text x="130.2" y="136">GND</text>
<text x="214" y="136">GND</text>
<text x="60.4" y="142.8">SV304</text>
<text x="144.2" y="142.8">SV305</text>
<text x="228" y="142.8">SV306</text>
<text x="60.4" y="161.4">BH10S</text>
<text x="144.2" y="161.4">BH10S</text>
<text x="228" y="161.4">BH10S</text>
</g>
<g font-size="2.4">
<text x="53" y="29">1</text>
<text x="74.1" y="29">18</text>
<text x="136.8" y="29">1</text>
<text x="157.9" y="29">18</text>
<text x="220.6" y="29">1</text>
<text x="241.7" y="29">18</text>
<text x="53" y="31.5">2</text>
<text x="53" y="34">3</text>
<text x="58.9" y="30.1">I1</text>
<text x="58.9" y="32.6">I2</text>
<text x="58.9" y="35.1">I3</text>
<text x="66.6" y="30.1">O1</text>
<text x="66.6" y="32.6">O2</text>
<text x="66.6" y="35.1">O3</text>
<text x="74.1" y="31.5">17</text>
<text x="74.1" y="34">16</text>
<text x="136.8" y="31.5">2</text>
<text x="136.8" y="34">3</text>
<text x="142.7" y="30.1">I1</text>
<text x="142.7" y="32.6">I2</text>
<text x="142.7" y="35.1">I3</text>
<text x="150.4" y="30.1">O1</text>
<text x="150.4" y="32.6">O2</text>
<text x="150.4" y="35.1">O3</text>
<text x="157.9" y="31.5">17</text>
<text x="157.9" y="34">16</text>
<text x="220.6" y="31.5">2</text>
<text x="220.6" y="34">3</text>
<text x="226.5" y="30.1">I1</text>
<text x="226.5" y="32.6">I2</text>
<text x="226.5" y="35.1">I3</text>
<text x="234.2" y="30.1">O1</text>
<text x="234.2" y="32.6">O2</text>
<text x="234.2" y="35.1">O3</text>
<text x="241.7" y="31.5">17</text>
<text x="241.7" y="34">16</text>
<text x="53" y="36.6">4</text>
<text x="53" y="39.1">5</text>
<text x="53" y="41.6">6</text>
<text x="58.9" y="37.7">I4</text>
<text x="58.9" y="40.2">I5</text>
<text x="66.6" y="37.7">O4</text>
<text x="66.6" y="40.2">O5</text>
<text x="74.1" y="36.6">15</text>
<text x="74.1" y="39.1">14</text>
<text x="74.1" y="41.6">13</text>
<text x="136.8" y="36.6">4</text>
<text x="136.8" y="39.1">5</text>
<text x="136.8" y="41.6">6</text>
<text x="142.7" y="37.7">I4</text>
<text x="142.7" y="40.2">I5</text>
<text x="150.4" y="37.7">O4</text>
<text x="150.4" y="40.2">O5</text>
<text x="157.9" y="36.6">15</text>
<text x="157.9" y="39.1">14</text>
<text x="157.9" y="41.6">13</text>
<text x="220.6" y="36.6">4</text>
<text x="220.6" y="39.1">5</text>
<text x="220.6" y="41.6">6</text>
<text x="226.5" y="37.7">I4</text>
<text x="226.5" y="40.2">I5</text>
<text x="234.2" y="37.7">O4</text>
<text x="234.2" y="40.2">O5</text>
<text x="241.7" y="36.6">15</text>
<text x="241.7" y="39.1">14</text>
<text x="241.7" y="41.6">13</text>
<text x="53" y="44.2">7</text>
<text x="53" y="46.7">8</text>
<text x="58.9" y="42.8">I6</text>
<text x="58.9" y="45.3">I7</text>
<text x="58.9" y="47.8">I8</text>
<text x="66.6" y="47.8">O8</text>
<text x="66.6" y="42.8">O6</text>
<text x="66.6" y="45.3">O7</text>
<text x="74.1" y="46.7">11</text>
<text x="74.1" y="44.2">12</text>
<text x="136.8" y="44.2">7</text>
<text x="136.8" y="46.7">8</text>
<text x="142.7" y="42.8">I6</text>
<text x="142.7" y="45.3">I7</text>
<text x="142.7" y="47.8">I8</text>
<text x="150.4" y="47.8">O8</text>
<text x="150.4" y="42.8">O6</text>
<text x="150.4" y="45.3">O7</text>
<text x="157.9" y="46.7">11</text>
<text x="157.9" y="44.2">12</text>
<text x="220.6" y="44.2">7</text>
<text x="220.6" y="46.7">8</text>
<text x="226.5" y="42.8">I6</text>
<text x="226.5" y="45.3">I7</text>
<text x="226.5" y="47.8">I8</text>
<text x="234.2" y="47.8">O8</text>
<text x="234.2" y="42.8">O6</text>
<text x="234.2" y="45.3">O7</text>
<text x="241.7" y="46.7">11</text>
<text x="241.7" y="44.2">12</text>
<text x="53" y="49.3">9</text>
<text x="58.9" y="50.4">GND CD+</text>
<text x="74.1" y="49.3">10</text>
<text x="136.8" y="49.3">9</text>
<text x="142.7" y="50.4">GND CD+</text>
<text x="157.9" y="49.3">10</text>
<text x="220.6" y="49.3">9</text>
<text x="226.5" y="50.4">GND CD+</text>
<text x="241.7" y="49.3">10</text>
<text x="58.1" y="74.7">1</text>
<text x="58.1" y="77.2">3</text>
<text x="69" y="74.7">2</text>
<text x="69" y="77.2">4</text>
<text x="141.9" y="74.7">1</text>
<text x="141.9" y="77.2">3</text>
<text x="152.9" y="74.7">2</text>
<text x="152.9" y="77.2">4</text>
<text x="225.7" y="74.7">1</text>
<text x="225.7" y="77.2">3</text>
<text x="236.7" y="74.7">2</text>
<text x="236.7" y="77.2">4</text>
<text x="58.1" y="79.7">5</text>
<text x="58.1" y="82.3">7</text>
<text x="69" y="79.7">6</text>
<text x="69" y="82.3">8</text>
<text x="141.9" y="79.7">5</text>
<text x="141.9" y="82.3">7</text>
<text x="152.9" y="79.7">6</text>
<text x="152.9" y="82.3">8</text>
<text x="225.7" y="79.7">5</text>
<text x="225.7" y="82.3">7</text>
<text x="236.7" y="79.7">6</text>
<text x="236.7" y="82.3">8</text>
<text x="58.1" y="84.8">9</text>
<text x="69" y="84.8">10</text>
<text x="141.9" y="84.8">9</text>
<text x="152.9" y="84.8">10</text>
<text x="225.7" y="84.8">9</text>
<text x="236.7" y="84.8">10</text>
<text x="53" y="100.1">1</text>
<text x="58.9" y="101.2">I1</text>
<text x="66.6" y="101.2">O1</text>
<text x="74.1" y="100.1">18</text>
<text x="136.8" y="100.1">1</text>
<text x="142.7" y="101.2">I1</text>
<text x="150.4" y="101.2">O1</text>
<text x="157.9" y="100.1">18</text>
<text x="220.6" y="100.1">1</text>
<text x="226.5" y="101.2">I1</text>
<text x="234.2" y="101.2">O1</text>
<text x="241.7" y="100.1">18</text>
<text x="53" y="102.6">2</text>
<text x="53" y="105.1">3</text>
<text x="53" y="107.7">4</text>
<text x="58.9" y="103.7">I2</text>
<text x="58.9" y="106.3">I3</text>
<text x="66.6" y="103.7">O2</text>
<text x="66.6" y="106.3">O3</text>
<text x="74.1" y="102.6">17</text>
<text x="74.1" y="105.1">16</text>
<text x="74.1" y="107.7">15</text>
<text x="136.8" y="102.6">2</text>
<text x="136.8" y="105.1">3</text>
<text x="136.8" y="107.7">4</text>
<text x="142.7" y="103.7">I2</text>
<text x="142.7" y="106.3">I3</text>
<text x="150.4" y="103.7">O2</text>
<text x="150.4" y="106.3">O3</text>
<text x="157.9" y="102.6">17</text>
<text x="157.9" y="105.1">16</text>
<text x="157.9" y="107.7">15</text>
<text x="220.6" y="102.6">2</text>
<text x="220.6" y="105.1">3</text>
<text x="220.6" y="107.7">4</text>
<text x="226.5" y="103.7">I2</text>
<text x="226.5" y="106.3">I3</text>
<text x="234.2" y="103.7">O2</text>
<text x="234.2" y="106.3">O3</text>
<text x="241.7" y="102.6">17</text>
<text x="241.7" y="105.1">16</text>
<text x="241.7" y="107.7">15</text>
<text x="53" y="110.2">5</text>
<text x="53" y="112.8">6</text>
<text x="58.9" y="108.8">I4</text>
<text x="58.9" y="111.3">I5</text>
<text x="58.9" y="113.9">I6</text>
<text x="66.6" y="108.8">O4</text>
<text x="66.6" y="111.3">O5</text>
<text x="66.6" y="113.9">O6</text>
<text x="74.1" y="110.2">14</text>
<text x="74.1" y="112.8">13</text>
<text x="136.8" y="110.2">5</text>
<text x="136.8" y="112.8">6</text>
<text x="142.7" y="108.8">I4</text>
<text x="142.7" y="111.3">I5</text>
<text x="142.7" y="113.9">I6</text>
<text x="150.4" y="108.8">O4</text>
<text x="150.4" y="111.3">O5</text>
<text x="150.4" y="113.9">O6</text>
<text x="157.9" y="110.2">14</text>
<text x="157.9" y="112.8">13</text>
<text x="220.6" y="110.2">5</text>
<text x="220.6" y="112.8">6</text>
<text x="226.5" y="108.8">I4</text>
<text x="226.5" y="111.3">I5</text>
<text x="226.5" y="113.9">I6</text>
<text x="234.2" y="108.8">O4</text>
<text x="234.2" y="111.3">O5</text>
<text x="234.2" y="113.9">O6</text>
<text x="241.7" y="110.2">14</text>
<text x="241.7" y="112.8">13</text>
<text x="53" y="115.3">7</text>
<text x="53" y="117.8">8</text>
<text x="58.9" y="116.4">I7</text>
<text x="58.9" y="119">I8</text>
<text x="66.6" y="119">O8</text>
<text x="66.6" y="116.4">O7</text>
<text x="74.1" y="117.8">11</text>
<text x="74.1" y="115.3">12</text>
<text x="136.8" y="115.3">7</text>
<text x="136.8" y="117.8">8</text>
<text x="142.7" y="116.4">I7</text>
<text x="142.7" y="119">I8</text>
<text x="150.4" y="119">O8</text>
<text x="150.4" y="116.4">O7</text>
<text x="157.9" y="117.8">11</text>
<text x="157.9" y="115.3">12</text>
<text x="220.6" y="115.3">7</text>
<text x="220.6" y="117.8">8</text>
<text x="226.5" y="116.4">I7</text>
<text x="226.5" y="119">I8</text>
<text x="234.2" y="119">O8</text>
<text x="234.2" y="116.4">O7</text>
<text x="241.7" y="117.8">11</text>
<text x="241.7" y="115.3">12</text>
<text x="53" y="120.4">9</text>
<text x="58.9" y="121.5">GND CD+</text>
<text x="74.1" y="120.4">10</text>
<text x="136.8" y="120.4">9</text>
<text x="142.7" y="121.5">GND CD+</text>
<text x="157.9" y="120.4">10</text>
<text x="220.6" y="120.4">9</text>
<text x="226.5" y="121.5">GND CD+</text>
<text x="241.7" y="120.4">10</text>
<text x="58.1" y="145.8">1</text>
<text x="58.1" y="148.3">3</text>
<text x="69" y="145.8">2</text>
<text x="69" y="148.3">4</text>
<text x="141.9" y="145.8">1</text>
<text x="141.9" y="148.3">3</text>
<text x="152.9" y="145.8">2</text>
<text x="152.9" y="148.3">4</text>
<text x="225.7" y="145.8">1</text>
<text x="225.7" y="148.3">3</text>
<text x="236.7" y="145.8">2</text>
<text x="236.7" y="148.3">4</text>
<text x="58.1" y="150.8">5</text>
<text x="58.1" y="153.4">7</text>
<text x="58.1" y="155.9">9</text>
<text x="69" y="150.8">6</text>
<text x="69" y="153.4">8</text>
<text x="69" y="155.9">10</text>
<text x="141.9" y="150.8">5</text>
<text x="141.9" y="153.4">7</text>
<text x="141.9" y="155.9">9</text>
<text x="152.9" y="150.8">6</text>
<text x="152.9" y="153.4">8</text>
<text x="152.9" y="155.9">10</text>
<text x="225.7" y="150.8">5</text>
<text x="225.7" y="153.4">7</text>
<text x="225.7" y="155.9">9</text>
<text x="236.7" y="150.8">6</text>
<text x="236.7" y="153.4">8</text>
<text x="236.7" y="155.9">10</text>
</g>
<g font-size="2">
<text x="32.6" y="29.9">MCU_M11/2.4A</text>
<text x="83.2" y="29.9">M11</text>
<text x="116.3" y="29.9">MCU_M21/2.4A</text>
<text x="167" y="29.9">M21</text>
<text x="200.1" y="29.9">MCU_M31/2.4B</text>
<text x="250.8" y="29.9">M31</text>
<text x="32.5" y="35">MCU_M12/2.4A</text>
<text x="83.2" y="35">M12</text>
<text x="116.3" y="35">MCU_M22/2.4A</text>
<text x="167" y="35">M22</text>
<text x="200.1" y="35">MCU_M32/2.4B</text>
<text x="250.8" y="35">M32</text>
<text x="32.5" y="40.1">MCU_M13/2.4A</text>
<text x="83.2" y="40.1">M13</text>
<text x="116.3" y="40.1">MCU_M23/2.4A</text>
<text x="167" y="40.1">M23</text>
<text x="200.1" y="40.1">MCU_M33/2.4B</text>
<text x="250.8" y="40.1">M33</text>
<text x="32.5" y="45.2">MCU_M14/2.4A</text>
<text x="83.2" y="45.2">M14</text>
<text x="116.3" y="45.2">MCU_M24/2.4A</text>
<text x="167" y="45.2">M24</text>
<text x="200.1" y="45.2">MCU_M34/2.4B</text>
<text x="250.8" y="45.2">M34</text>
<text x="49.4" y="75.7">M11</text>
<text x="75.6" y="75.7">M11</text>
<text x="133.1" y="75.7">M31</text>
<text x="159.4" y="75.7">M31</text>
<text x="216.9" y="75.7">M51</text>
<text x="243.2" y="75.7">M51</text>
<text x="44.8" y="80.7">VCC/1.6A</text>
<text x="49.3" y="78.2">M12</text>
<text x="49.3" y="83.3">M13</text>
<text x="75.6" y="80.7">VCC/1.6A</text>
<text x="75.6" y="78.2">M12</text>
<text x="75.6" y="83.3">M13</text>
<text x="128.6" y="80.7">VCC/1.6A</text>
<text x="133.1" y="78.2">M32</text>
<text x="133.1" y="83.3">M33</text>
<text x="159.4" y="80.7">VCC/1.6A</text>
<text x="159.4" y="78.2">M32</text>
<text x="159.4" y="83.3">M33</text>
<text x="212.4" y="80.7">VCC/1.6A</text>
<text x="216.9" y="78.2">M52</text>
<text x="216.9" y="83.3">M53</text>
<text x="243.2" y="80.7">VCC/1.6A</text>
<text x="243.2" y="78.2">M52</text>
<text x="243.2" y="83.3">M53</text>
<text x="49.3" y="85.8">M14</text>
<text x="75.6" y="85.8">M14</text>
<text x="133.1" y="85.8">M34</text>
<text x="159.4" y="85.8">M34</text>
<text x="216.9" y="85.8">M54</text>
<text x="243.2" y="85.8">M54</text>
<text x="32.5" y="101">MCU_M41/2.4B</text>
<text x="83.2" y="101">M41</text>
<text x="116.2" y="101">MCU_M51/2.4C</text>
<text x="167" y="101">M51</text>
<text x="200.1" y="101">MCU_M61/2.4A</text>
<text x="250.8" y="101">M61</text>
<text x="32.5" y="106.1">MCU_M42/2.4B</text>
<text x="83.2" y="106.1">M42</text>
<text x="116.2" y="106.1">MCU_M52/2.4C</text>
<text x="167" y="106.1">M52</text>
<text x="200.1" y="106.1">MCU_M62/2.4B</text>
<text x="250.8" y="106.1">M62</text>
<text x="32.5" y="111.2">MCU_M43/2.4B</text>
<text x="83.2" y="111.2">M43</text>
<text x="116.2" y="111.2">MCU_M53/2.4C</text>
<text x="167" y="111.2">M53</text>
<text x="200.1" y="111.2">MCU_M63/2.4B</text>
<text x="250.8" y="111.2">M63</text>
<text x="32.5" y="116.3">MCU_M44/2.4B</text>
<text x="83.2" y="116.3">M44</text>
<text x="116.2" y="116.3">MCU_M54/2.4C</text>
<text x="167" y="116.3">M54</text>
<text x="200.1" y="116.3">MCU_M64/2.4B</text>
<text x="250.8" y="116.3">M64</text>
<text x="49.3" y="146.8">M21</text>
<text x="49.3" y="149.3">M22</text>
<text x="75.6" y="146.8">M21</text>
<text x="75.6" y="149.3">M22</text>
<text x="133.1" y="146.8">M41</text>
<text x="133.1" y="149.3">M42</text>
<text x="159.4" y="146.8">M41</text>
<text x="159.4" y="149.3">M42</text>
<text x="216.9" y="146.8">M61</text>
<text x="216.9" y="149.3">M62</text>
<text x="243.2" y="146.8">M61</text>
<text x="243.2" y="149.3">M62</text>
<text x="44.8" y="151.8">VCC/1.6A</text>
<text x="49.3" y="154.4">M23</text>
<text x="75.6" y="151.8">VCC/1.6A</text>
<text x="75.6" y="154.4">M23</text>
<text x="128.6" y="151.8">VCC/1.6A</text>
<text x="133.1" y="154.4">M43</text>
<text x="159.4" y="151.8">VCC/1.6A</text>
<text x="159.4" y="154.4">M43</text>
<text x="212.4" y="151.8">VCC/1.6A</text>
<text x="216.9" y="154.4">M63</text>
<text x="243.2" y="151.8">VCC/1.6A</text>
<text x="243.2" y="154.4">M63</text>
<text x="49.3" y="156.9">M24</text>
<text x="75.6" y="156.9">M24</text>
<text x="133.1" y="156.9">M44</text>
<text x="159.4" y="156.9">M44</text>
<text x="216.9" y="156.9">M64</text>
<text x="243.2" y="156.9">M64</text>
</g>
</svg>
